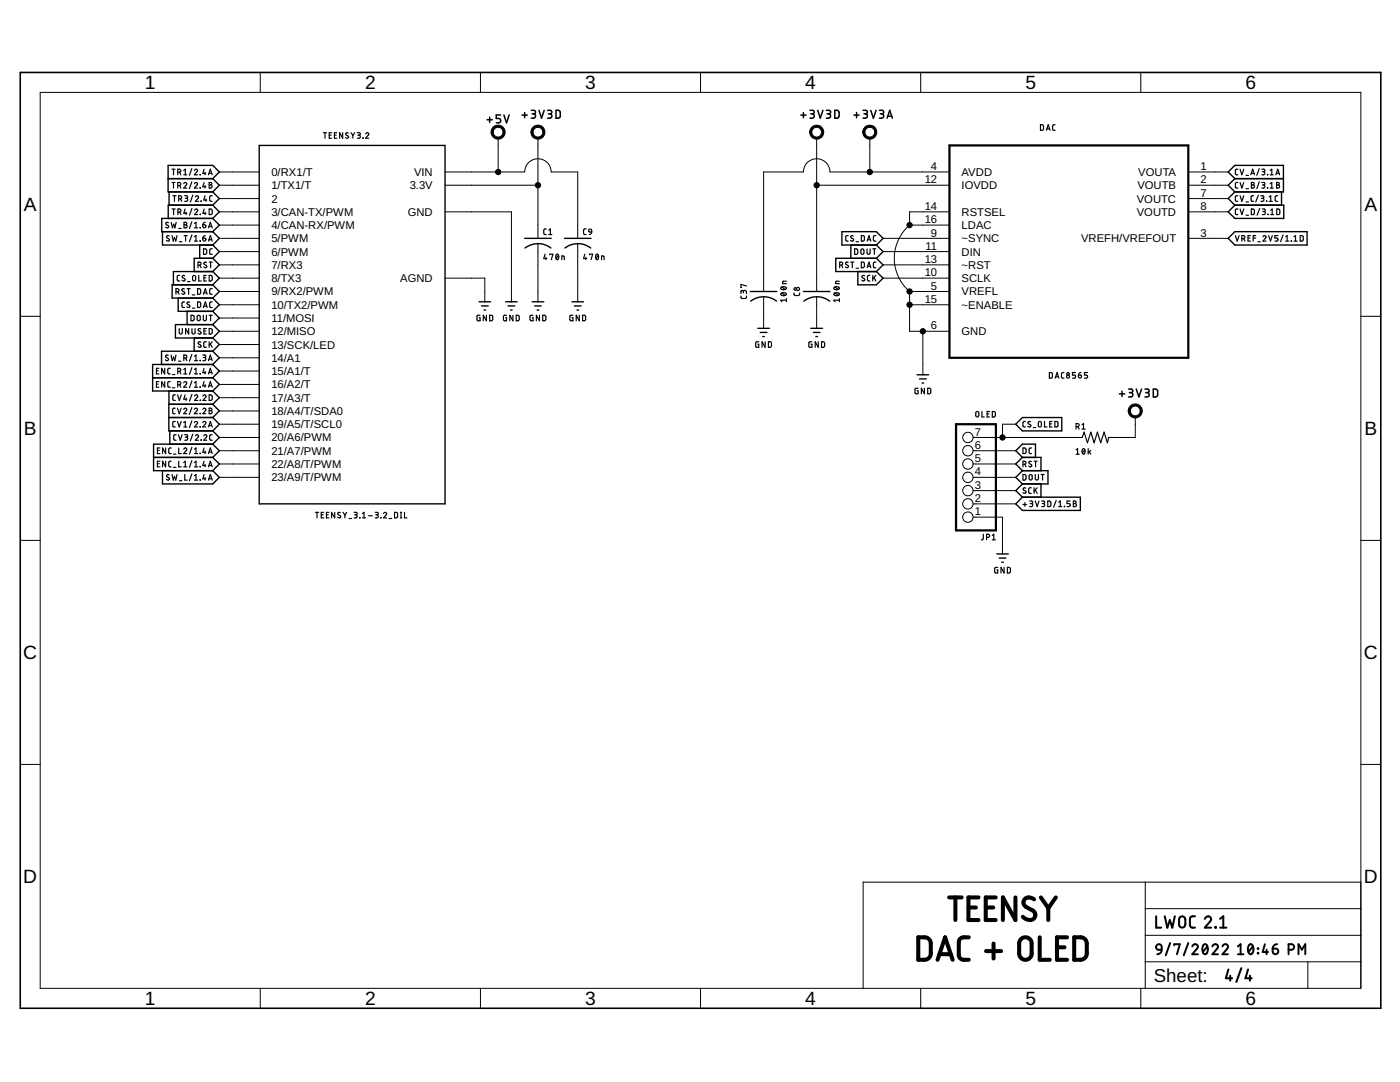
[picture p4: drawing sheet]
<svg xmlns="http://www.w3.org/2000/svg" width="279mm" height="216mm" viewBox="0 0 279 216" stroke-linecap="round" stroke-linejoin="round" font-family="sans-serif">
<g fill="none" stroke="#000" stroke-width=".23">
<path d="M34.3 33.8h.6M34.3 36.4h.6M34.5 39.1h.6M34.6 33.8v1.1M34.6 36.4v1.1M34.8 39.1v1.1M35.5 34.4l.5-.1v-.4l-.5-.1v1.1M35.5 37l.5-.1v-.4l-.5-.1v1.1M35.7 39.7l.5-.1v-.4l-.5-.1v1.1M35.9 34.4l.2 .5M35.9 37l.2 .5M36 39.7l.3 .5"/>
<path d="M36.7 36.7a.31 .31 0 0 1 .4-.3 .31 .31 0 0 1 .1 .5l-.5 .6h.6M36.7 34l.3-.2v1.1M36.7 34.9h.6M36.9 39.1h.4l.2 .1-.2 .3-.3 .1M37.2 39.6l.2 .1 .1 .2-.2 .2-.4 .1M38.3 33.6l-.5 1.4M38.3 36.3l-.5 1.4M38.5 38.9l-.5 1.4M38.8 34a.31 .31 0 0 1 .4-.2 .31 .31 0 0 1 .1 .4l-.5 .7h.6M38.8 36.7a.31 .31 0 0 1 .4-.3 .31 .31 0 0 1 .1 .5l-.5 .6h.6M39 39.3a.31 .31 0 0 1 .4-.2 .31 .31 0 0 1 .1 .5l-.5 .6h.6M39.9 34.9h.1"/>
<path d="M39.9 37.5h.1M40.7 33.8l-.2 .8h.6M40.7 36.4l-.2 .9h.6M40.9 34.4v.5M40.9 37v.5M40.9 39.1l-.2 .8h.6M41.1 39.7v.5M41.6 34.9l.4-1.1 .4 1.1M41.7 34.6h.5M41.7 36.4h.4l.2 .2-.3 .3 .3 .1v.3l-.3 .2h-.3zM41.7 36.9h.3M42.4 39.1h-.4l-.2 .2 .1 .7 .5 .2"/>
<path d="M64.5 26.5h.7M64.9 26.5v1.1M65.7 27h.4M66.2 26.5h-.5v1.1h.5M66.7 27h.4M67.2 26.5h-.5v1.1h.5M68.4 26.5v1.1l-.6-1.1v1.1M69.5 26.6l-.3-.1-.2 .2 .4 .4a.29 .29 0 0 1 0 .5 .29 .29 0 0 1-.4-.2M70 26.5l.4 .5M70.4 27v.6M70.8 26.5l-.4 .5M71.3 26.5h.5l.1 .2-.1 .2-.4 .1"/>
<path d="M71.6 27l.3 .1v.4l-.6 .1M72.4 27.6h.1M73 26.7a.32 .32 0 0 1 .3-.2 .32 .32 0 0 1 .3 .4l-.6 .7h.6M207.6 24.9h.5l.1 .2 .1 .6-.2 .3h-.5zM208.8 26l.4-1.1 .4 1.1M208.9 25.7h.6M210.6 24.9h-.4l-.1 .2v.7l.5 .2M247 39.1h-.3l-.2 .2v.7l.5 .2M247 36.4h-.3l-.2 .3v.7l.5 .1M247 33.8h-.3l-.2 .2v.7l.5 .2M247.5 39.1l.3 1.1 .4-1.1M247.5 36.4l.3 1.1 .4-1.1"/>
<path d="M247.5 33.8l.3 1.1 .4-1.1M248.7 37.7h.5M248.7 35h.5M249.6 34.9l.4-1.1 .4 1.1M249.7 34.6h.6M249.7 36.4h.5l.1 .2-.2 .3 .3 .2-.2 .4h-.5zM249.7 36.9h.4M250.2 39.1h-.4l-.1 .2v.7l.5 .2M251.1 38.9l-.5 1.4M251.3 36.3l-.5 1.4M251.3 33.6l-.5 1.4M251.6 39.1h.5l.1 .1-.1 .3-.3 .1"/>
<path d="M251.8 36.4h.5l.1 .2-.1 .3h-.4M251.8 33.8h.5l.1 .2-.1 .2h-.4M251.9 39.6l.3 .1v.2l-.1 .2-.5 .1M252.1 36.9l.3 .2v.3l-.6 .1M252.1 34.2l.3 .2v.2l-.1 .2-.5 .1M252.9 34.9h.1M252.9 37.5h.1M253.3 39.3l.3-.2v1.1M253.5 34.9h.6M253.5 37.5h.6M253.5 36.7l.3-.3v1.1M253.5 34l.3-.2v1.1"/>
<path d="M254.6 34.9l.4-1.1 .4 1.1M254.7 34.6h.6M254.8 36.4h.4l.1 .2-.2 .3 .3 .2-.2 .4h-.4zM254.8 36.9h.3M255 39.1h-.4l-.1 .2v.7l.5 .2M33.6 44.4h-.4l-.1 .2 .5 .5v.2l-.2 .2-.4-.2M33.8 47.1l-.4-.1-.2 .2 .5 .4a.3 .3 0 0 1 0 .5 .3 .3 0 0 1-.5-.1M34.2 44.4l.2 1.1 .3-.8 .2 .8 .3-1.1M34.3 41.7h.7M34.3 47l.3 1.1 .2-.7 .3 .7 .2-1.1M34.6 41.7v1.1M35.1 58.2l.6-.1v-.4l-.6-.1v1.1"/>
<path d="M35.5 42.3l.5-.1v-.4l-.5-.1v1.1M35.5 58.2l.2 .5M35.6 45.6h.6M35.8 48.2h.5M35.9 54.9l-.4 .1-.1 .2v.7l.5 .2M35.9 42.3l.2 .5M36.7 44.4h.5v.4l-.2 .1 .3 .2-.1 .3-.5 .1zM36.7 44.9h.3M36.7 47h.7M36.8 57.7a.27 .27 0 0 0-.4-.1 .27 .27 0 0 0 0 .5l.3 .2a.3 .3 0 0 1 0 .4 .3 .3 0 0 1-.4-.1M36.9 55.1a.27 .27 0 0 0-.4-.1 .27 .27 0 0 0 0 .4l.3 .2a.3 .3 0 0 1 0 .5 .3 .3 0 0 1-.5-.2M36.9 41.7l-.2 .9h.6"/>
<path d="M37 47v1.1M37.1 42.3v.5M37.3 57.6h.7M37.4 56.2h.5M37.6 57.6v1.1M38.3 44.2l-.5 1.4M38.3 46.9l-.5 1.3M38.3 41.6l-.5 1.3M38.4 58.8h.5M38.5 55h.4l.2 .3v.5l-.3 .2-.3-.1zM38.8 45.5h.6M38.8 44.6l.3-.2v1.1"/>
<path d="M38.8 47.2l.3-.2v1.1M38.8 48.1h.6M38.8 42a.31 .31 0 0 1 .5-.3 .31 .31 0 0 1 0 .5l-.5 .6h.7M39.4 57.6h.5l.1 .2v.7l-.1 .2h-.5zM39.5 52.9l.6-.1v-.3l-.1-.2h-.5v1.1M39.7 54.9v1.2h.5M39.9 52.9l.2 .5M39.9 45.4h.1M39.9 48h.1M39.9 42.8h.1M40.1 40.2h.1M40.5 44.9h.4a.31 .31 0 0 1 .2 .3 .31 .31 0 0 1-.3 .3 .31 .31 0 0 1-.3-.3z"/>
<path d="M40.5 47.5h.4a.31 .31 0 0 1 .2 .3 .31 .31 0 0 1-.3 .3 .31 .31 0 0 1-.3-.3zM40.6 58.7l.4-1.1 .3 1.1M40.6 49.7h.5l.1 .1 .1 .7-.2 .2-.5 .1zM40.7 55.5h.4M40.7 58.4h.6M40.7 41.7l-.2 .9h.6M40.9 42.3v.5M41 44.4a.47 .47 0 0 0-.5 .5M41 47l-.4 .2-.1 .3M41.2 54.9h-.5v1.2h.5M41.2 52.4l-.4-.1-.1 .3 .4 .4a.29 .29 0 0 1 0 .4 .29 .29 0 0 1-.4-.1M41.6 45.5l.4-1.1 .4 1.1"/>
<path d="M41.6 48.1l.4-1.1 .4 1.1M41.7 45.2h.5M41.7 47.8h.5M41.7 41.7l.6 .2v.7l-.1 .2h-.5zM41.7 54.9l.5 .1 .1 .1v.8l-.1 .1-.5 .1zM41.7 52.3h.7M42 52.3v1.1M42.4 49.7h-.4l-.2 .2 .1 .7 .5 .2M42.4 57.6h-.4l-.2 .2 .1 .8 .5 .1M108.8 50.7l-.3 .9h.6M108.9 51.3v.5M109 45.7h-.4l-.1 .2v.8l.5 .1"/>
<path d="M109.5 46.8h.6M109.5 45.9l.3-.2v1.1M109.7 50.8v-.1h.6l-.3 1.1M111 50.8l.1-.1a.56 .56 0 0 1 .4 .6 .56 .56 0 0 1-.4 .5l-.2-.5zM111.5 51l-.5 .6M112.1 51.8v-.7l.5 .1v.6M116.7 50.7l-.2 .9h.6M116.9 51.3v.5M117 45.7h-.4l-.1 .2v.8l.5 .1M117.6 45.7h.4l.1 .6-.6-.1zM117.7 50.8v-.1h.6l-.3 1.1M118.1 46.3l-.1 .3-.4 .2"/>
<path d="M119 50.8l.2-.1a.61 .61 0 0 1 .3 .6 .61 .61 0 0 1-.4 .5l-.2-.5zM119.4 51l-.5 .6M120.1 51.8v-.7l.4 .1 .1 .6M147.9 59.1v.3l.2 .2 .7-.1 .2-.4M148.4 58.3l.2-.3h.3l.1 .6M148.4 58.4l-.1-.3-.2-.1-.2 .1v.5M149 57.1l-1.1-.4v.7h.1M155.9 58.5a.63 .63 0 0 1 1 .3 .62 .62 0 0 1-1.1-.2zM155.9 57.3a.63 .63 0 0 1 1 .3 .61 .61 0 0 1-.6 .2 .61 .61 0 0 1-.5-.4zM156.1 58.5l.6 .4M156.1 57.3l.6 .5M156.9 56.1h-.6l-.1 .2v.3h.7"/>
<path d="M156.9 59.9h-1.1l.3 .3M156.9 59.6v.6M158.5 58.5v.3l.2 .2 .7-.1 .2-.4M166.5 58.5a.62 .62 0 0 1 1 .3 .6 .6 0 0 1-.6 .2 .6 .6 0 0 1-.5-.4zM166.5 57.3a.62 .62 0 0 1 1 .3 .59 .59 0 0 1-.6 .3 .59 .59 0 0 1-.5-.5zM166.6 58.5l.7 .4M166.6 57.3l.7 .5M167.5 56.1h-.6l-.1 .2v.3h.7M167.5 59.9h-1.1l.2 .3M167.5 59.6v.6M167.6 52.9l.5-.1 .1-.3-.2-.2h-.4v1.1M167.9 52.9l.3 .5"/>
<path d="M169.3 52.4l-.4-.1-.2 .3 .5 .4a.29 .29 0 0 1 0 .4 .29 .29 0 0 1-.5-.1M169.3 47h-.4l-.1 .2v.8l.5 .1M169.8 52.3h.6M170.1 52.3v1.1M170.3 47.1l-.4-.1-.1 .2 .5 .6v.2l-.2 .1-.4-.1M170.6 49.7h.4l.2 .1v.7l-.2 .2-.4 .1zM170.8 48.2h.5M170.8 53.5h.5M171.9 52.3h.4l.2 .2v.7l-.3 .2h-.3zM171.9 47h.4l.2 .2v.6l-.2 .3h-.4zM171.9 49.7h.3l.2 .3v.5l-.2 .3-.4-.2zM172.5 55.1a.27 .27 0 0 0-.4-.1 .27 .27 0 0 0 0 .4l.4 .2a.29 .29 0 0 1-.1 .5 .29 .29 0 0 1-.4-.2"/>
<path d="M173 49.7l.1 .9 .2 .2 .3-.2 .1-.9M173.1 53.4l.3-1.1 .4 1.1M173.1 48.1l.3-1.1 .4 1.1M173.1 47.8h.6M173.1 53.1h.6M173.6 54.9l-.4 .1-.1 .2v.7l.5 .2M174.2 49.7h.6M174.2 54.9v1.2M174.4 55.4l.4 .7M174.5 49.7v1.1M174.8 52.3h-.4l-.1 .3 .1 .7 .4 .1M174.8 47h-.4l-.1 .2 .1 .8 .4 .1"/>
<path d="M174.8 54.9l-.6 .7M246.5 47l.4 1.1 .4-1.1M247 41.7h-.3l-.2 .3v.7l.5 .1M247.5 41.7l.3 1.1 .4-1.1M247.8 47.6h.5l.2-.2-.1-.3-.6-.1v1.1M248.2 47.6l.3 .5M248.7 42.9h.5M248.7 40.3h.5M249.1 47.5h.3M249.6 47h-.5v1.1h.5M249.7 41.7l.6 .2v.7l-.2 .2h-.4zM250.1 47.5h.5"/>
<path d="M250.6 47h-.5v1.1M251 48.2h.5M251.4 41.6l-.5 1.3M251.9 41.7h.4l.2 .2-.1 .3h-.4M252.1 47.2a.3 .3 0 0 1 .4-.2 .3 .3 0 0 1 .1 .5l-.5 .6h.6M252.2 42.2l.3 .2v.3l-.6 .1M252.8 40.2h.1M253 42.8h.1M253.2 47l.4 1.1 .3-1.1M253.3 40.2h.6M253.6 42.8h.6M253.6 42l.3-.3v1.1"/>
<path d="M254.8 41.7l.6 .2v.7l-.2 .2h-.4zM255 47h-.6v.5h.4a.32 .32 0 0 1 .2 .3 .32 .32 0 0 1-.2 .3h-.4M256.1 46.9l-.5 1.3M256.6 48.1h.6M256.6 47.2l.3-.2v1.1M257.7 48.1h.1M258.2 48.1h.7M258.2 47.2l.4-.2v1.1M259.5 47h.4l.2 .2v.6l-.2 .3h-.4zM31.2 74h.4M31.2 76.6h.4M31.7 73.5h-.5v1.1h.5"/>
<path d="M31.7 76.1h-.5v1.2h.5M32.9 73.5v1.1l-.6-1.1v1.1M32.9 76.1v1.2l-.6-1.2v1.2M33.6 70.9h-.4l-.2 .2 .5 .4a.3 .3 0 0 1-.1 .5 .3 .3 0 0 1-.4-.2M34 73.5h-.4l-.1 .2v.8l.5 .1M34 76.1l-.4 .1-.1 .2v.7l.5 .2M34.1 70.8l.3 1.2 .2-.8 .3 .8 .2-1.2M34.4 74.7h.5M34.4 77.4h.5M35 78.8h-.4l-.1 .2v.8l.5 .1M35.4 78.8l.4 1.1 .4-1.1M35.5 74.1l.5-.1v-.4l-.5-.1v1.1"/>
<path d="M35.5 76.8l.5-.2v-.3l-.5-.2v1.2M35.6 72.1h.5M35.8 65.6v.9l.2 .2 .4-.2v-.9M35.9 74.1l.2 .5M35.9 76.8l.2 .5M36.7 76.4a.31 .31 0 0 1 .4-.2 .31 .31 0 0 1 .1 .4l-.5 .7h.6M36.7 73.7l.3-.2v1.1M36.7 74.6h.6M36.7 71.5l.5-.1v-.4l-.5-.2v1.2M36.8 60.2l-.4 .1-.1 .2v.7l.5 .2M36.9 78.8l-.2 .9h.6M37 71.5l.3 .5"/>
<path d="M37.1 79.4v.5M37.7 65.6v1.1l-.7-1.1v1.1M37.8 60.3h-.3l-.2 .2 .5 .4a.3 .3 0 0 1-.1 .5 .3 .3 0 0 1-.4-.2M38.1 62.9h.4l.2 .2v.6l-.2 .3h-.4zM38.3 70.7l-.5 1.4M38.3 73.4l-.5 1.3M38.3 76l-.5 1.4M38.3 65.6v.8l.2 .3 .4-.2v-.9M38.3 78.7l-.5 1.3M38.4 61.5h.5M38.8 71.1l.3-.3v1.2M38.8 73.7l.3-.2v1.1"/>
<path d="M38.8 76.4l.3-.3v1.2M38.8 72h.6M38.8 74.6h.6M38.8 77.3h.6M38.8 79a.31 .31 0 0 1 .5-.2 .31 .31 0 0 1 0 .5l-.5 .6h.7M39.4 60.2l.6 .2v.8l-.1 .1-.5 .1zM39.5 63l.2-.1 .2 .2v.7l-.2 .2-.3-.2zM39.9 71.9h.1M39.9 74.5h.1M39.9 77.2h.1M39.9 79.8h.1M40.1 65.6h-.4l-.2 .2 .6 .5v.2l-.2 .2-.4-.2"/>
<path d="M40.1 68.3l-.4-.1-.2 .3 .6 .4v.3l-.3 .1-.3-.1M40.5 70.8l.5 .1 .1 .1-.1 .3h-.4M40.5 79a.31 .31 0 0 1 .4-.2 .31 .31 0 0 1 .1 .5l-.5 .6h.6M40.6 62.9v.8l.2 .3 .4-.2v-.9M40.6 61.4l.4-1.2 .3 1.2M40.7 61.1h.6M40.7 66h.4M40.7 73.5l-.2 .9h.6M40.7 76.1l-.2 .9h.6M40.8 71.3l.2 .2 .1 .2-.2 .2-.4 .1M40.9 74.1v.5M40.9 76.8v.5"/>
<path d="M41.2 68.2h-.4l-.1 .3v.7l.1 .1h.4M41.2 65.6h-.5v1.1h.5M41.6 72l.4-1.2 .4 1.2M41.6 74.6l.4-1.1 .4 1.1M41.6 77.3l.4-1.2 .4 1.2M41.7 74.3h.5M41.7 71.7h.5M41.7 77h.5M41.7 65.6h.5l.1 .1 .1 .7-.2 .2-.5 .1zM41.7 78.8l.6 .2v.7l-.1 .2h-.5zM41.7 62.9h.7M41.7 68.2v1.1"/>
<path d="M42 68.6l.4 .7M42 62.9v1.1M42.4 60.2l-.4 .1-.2 .2 .1 .7 .5 .2M42.4 68.2l-.7 .7M95.8 62.9l-.6 .1v.9l.6 .1v-.6h-.2M97.1 62.9v1.1l-.6-1.1v1.1M97.7 62.9h.4l.2 .2v.6l-.2 .3h-.4zM101.1 62.9l-.6 .1v.9l.6 .1v-.6h-.2M102.4 62.9v1.1l-.7-1.1v1.1M103 62.9h.4l.2 .2v.6l-.2 .3h-.4zM106.4 62.9l-.6 .1 .1 .9 .5 .1v-.6h-.2M107.7 62.9v1.1l-.7-1.1v1.1"/>
<path d="M108.3 62.9h.5l.1 .2v.6l-.1 .3h-.5zM114.3 62.9l-.6 .1 .1 .9 .5 .1v-.6h-.1M115.6 62.9v1.1l-.6-1.1v1.1M116.3 62.9h.4l.2 .2v.6l-.2 .3h-.4zM151.4 68.2l-.6 .1v.8l.2 .2h.4v-.6h-.2M152.7 68.2v1.1l-.6-1.1v1.1M153.4 68.2h.4l.1 .2 .1 .6-.2 .3h-.4zM162 68.2l-.6 .1v.9l.2 .1h.4v-.6h-.2M163.3 68.2v1.1l-.6-1.1v1.1M164 68.2h.4l.1 .2 .1 .6-.2 .3h-.4zM183.2 77.5l-.6 .1 .1 .9 .5 .1v-.6h-.2M184.5 77.5v1.1l-.6-1.1v1.1"/>
<path d="M185.1 77.5h.5l.1 .2 .1 .6-.2 .2-.5 .1zM209.4 74.3l.4 .1 .2 .1v.8l-.2 .1-.4 .1zM210.6 75.5l.4-1.2 .3 1.2M210.7 75.2h.5M212.3 74.3l-.3 .1-.2 .2 .1 .7 .4 .2M214.7 74.3h-.7v.5h.4a.31 .31 0 0 1 .3 .4 .31 .31 0 0 1-.3 .3h-.4M215.2 74.8h.4a.31 .31 0 0 1 .2 .4 .31 .31 0 0 1-.3 .3 .31 .31 0 0 1-.3-.4zM215.7 74.3l-.3 .2-.2 .3M217 74.3h-.6v.5h.4a.31 .31 0 0 1 .3 .4 .31 .31 0 0 1-.3 .3h-.4M31.4 89.9h.4M31.4 92.5h.4M31.9 89.4h-.5v1.1h.5"/>
<path d="M31.9 92h-.5v1.2h.5M33.1 89.4v1.1l-.7-1.1v1.1M33.1 92v1.2l-.7-1.2v1.2M33.8 94.8a.27 .27 0 0 0-.5-.1 .27 .27 0 0 0 .1 .4l.3 .2a.29 .29 0 0 1-.1 .5 .29 .29 0 0 1-.4-.2M34.2 89.4h-.4l-.1 .2v.8l.5 .1M34.2 92l-.4 .1-.1 .2v.8l.5 .1M34.3 94.7l.3 1.1 .2-.7 .3 .7 .2-1.1M34.6 90.6h.5M34.6 93.3h.5M35 81.4l-.4 .1-.1 .2v.7l.5 .1M35 84.1h-.4l-.1 .2v.7l.5 .2M35.2 86.7l-.4 .1-.1 .2v.7l.5 .1"/>
<path d="M35.4 81.4l.4 1.1 .4-1.1M35.4 84.1l.4 1.1 .4-1.1M35.6 86.7l.4 1.1 .3-1.1M35.7 89.4v1.1h.5M35.7 92v1.2h.5M35.8 95.9h.5M36.7 81.7a.3 .3 0 0 1 .4-.2 .3 .3 0 0 1 .1 .4l-.5 .6h.6M36.7 89.6a.3 .3 0 0 1 .4-.2 .3 .3 0 0 1 .1 .5l-.5 .6h.6M36.7 84.3l.3-.2v1.1M36.7 92.3l.3-.3v1.2M36.7 85.2h.6M36.7 93.2h.6"/>
<path d="M36.9 86.7l.4 .1 .2 .1-.2 .3h-.3M36.9 94.7v1.1h.5M37.2 87.2l.3 .3-.1 .2-.5 .1M38.3 81.3l-.5 1.4M38.3 84l-.5 1.3M38.3 89.3l-.5 1.3M38.3 91.9l-.5 1.4M38.3 94.6l-.5 1.3M38.5 86.6l-.5 1.4M38.8 81.7a.3 .3 0 0 1 .4-.2 .3 .3 0 0 1 .1 .4l-.5 .6h.6M38.8 84.3a.31 .31 0 0 1 .4-.2 .31 .31 0 0 1 .1 .5l-.5 .6h.6M38.8 89.6l.3-.2v1.1"/>
<path d="M38.8 92.3l.3-.3v1.2M38.8 94.9l.3-.2v1.1M38.8 90.5h.6M38.8 95.8h.6M38.8 93.2h.6M39 87a.31 .31 0 0 1 .4-.3 .31 .31 0 0 1 .1 .5l-.5 .6h.6M39.9 82.5h.1M39.9 85.1h.1M39.9 90.4h.1M39.9 93.1h.1M39.9 95.7h.1M40.1 87.8h.1"/>
<path d="M40.5 81.7a.3 .3 0 0 1 .4-.2 .3 .3 0 0 1 .1 .4l-.5 .6h.6M40.5 84.3a.3 .3 0 0 1 .4-.2 .3 .3 0 0 1 .1 .5l-.5 .6h.6M40.7 87a.3 .3 0 0 1 .4-.2 .3 .3 0 0 1 .1 .4l-.5 .6h.6M40.7 89.4l-.2 .9h.6M40.7 92l-.2 .9h.6M40.7 94.7l-.2 .8h.6M40.9 90v.5M40.9 92.6v.6M40.9 95.3v.5M41.6 85.2l.4-1.1 .4 1.1M41.6 90.5l.4-1.1 .4 1.1M41.6 93.2l.4-1.2 .4 1.2"/>
<path d="M41.6 95.8l.4-1.1 .4 1.1M41.7 84.9h.5M41.7 90.2h.5M41.7 92.9h.5M41.7 95.5h.5M41.7 81.4l.4 .1 .2 .1-.3 .3 .3 .3-.1 .3h-.5zM41.7 81.9h.3M42.4 86.7l-.4 .1-.2 .2 .1 .7 .5 .1M194.8 82.2l.3-.1 .2 .3v.5l-.2 .3-.3-.2zM196 82.1v1.1h.4M197 82.6h.4M197.5 82.1h-.5v1.1h.5"/>
<path d="M198 82.1h.5l.1 .2v.6l-.1 .3h-.5zM204.2 89.4h.4l.1 .2v.7l-.2 .2h-.3zM204.2 92.6l.5-.1v-.3l-.5-.2v1.2M204.2 94.7h.4l.1 .2v.7l-.1 .2h-.4zM204.5 92.6l.3 .6M204.6 84.1h-.3l-.1 .2v.8l.4 .1M204.7 97.4a.27 .27 0 0 0-.4 0 .27 .27 0 0 0 0 .4l.3 .2a.3 .3 0 0 1 0 .4 .3 .3 0 0 1-.4-.1M205.5 100h.4l.2 .2-.1 .3h-.4M205.5 94.7l.5 .1v.8l-.2 .2-.3-.1-.1-.2zM205.7 84.2l-.4-.1-.2 .2 .6 .5v.3l-.2 .1-.4-.2M205.8 97.3l-.4 .1-.1 .2v.7l.5 .1M205.8 92.1a.28 .28 0 0 0-.4 0 .28 .28 0 0 0 0 .4l.4 .2a.29 .29 0 0 1-.1 .5 .29 .29 0 0 1-.4-.2"/>
<path d="M205.9 89.4h-.4l-.1 .2v.8l.5 .1M206.2 85.3h.5M206.4 92h.6M206.4 97.3v1.1M206.6 94.7v.8l.3 .3 .3-.2v-.9M206.6 97.8l.4 .6M206.6 100l.4 1.1 .3-1.1M206.7 92v1.2M207 97.3l-.6 .7M207.3 84.2l.3-.1 .2 .2v.7l-.2 .2-.4-.2zM207.8 94.7h.6M207.9 100h.3l.3 .2-.2 .3h-.3"/>
<path d="M208.1 94.7v1.1M208.4 84.1v1.1h.6M209.1 100h.4l.2 .2v.7l-.2 .2h-.4zM209.5 84.6h.4M210 84.1h-.5v1.1h.5M210.5 84.1h.4l.2 .2v.6l-.2 .3h-.4zM210.8 99.9l-.5 1.3M213.6 100h-.6v.5h.3a.32 .32 0 0 1 .3 .3 .32 .32 0 0 1-.3 .3h-.3M214.2 100l.5 .1 .1 .2-.3 .2 .3 .2-.1 .4h-.5zM214.8 85.1l.5-.1v-.4l-.5-.1v1.1M214.8 89.8l.3-.3v1.1M214.8 90.6h.6"/>
<path d="M215.1 85.1l.3 .5M215.9 84.8l.3-.3v1.1M215.9 85.6h.7M216 87.3l.4-1.1 .6 2.1 .7-2.1 .7 2.1 .6-2.1 .7 2.1 .6-2.1 .7 2.1 .3-1M216.2 89.5a.56 .56 0 0 1 .4 .6 .56 .56 0 0 1-.4 .5 .79 .79 0 0 1 0-1.1zM216.5 89.8l-.5 .6M217.2 89.5v1.1M217.4 90.1l.3 .5M217.7 89.9l-.5 .4M62.9 102.2h.7M63.3 102.2v1.1M64.1 102.7h.4"/>
<path d="M64.6 102.2h-.5v1.1h.5M65.2 102.7h.3M65.6 102.2h-.4v1.1h.4M66.8 102.2v1.1l-.6-1.1v1.1M67.9 102.3h-.4l-.1 .2 .5 .4a.29 .29 0 0 1-.1 .5 .29 .29 0 0 1-.4-.2M68.5 102.2l.3 .6M68.8 102.8v.5M69.2 102.2l-.4 .6M69.7 103.5h.4M70.7 102.2l.4 .1 .2 .1-.2 .3h-.3M71 102.7l.2 .1v.4l-.5 .1M71.8 103.3h.1"/>
<path d="M72.3 103.3h.7M72.3 102.5l.3-.3v1.1M73.6 102.9h.7M74.9 102.2l.5 .1 .1 .1-.1 .3h-.4M75.2 102.7l.2 .1v.4l-.5 .1M76 103.3h.1M76.5 102.5a.31 .31 0 0 1 .5-.3 .31 .31 0 0 1 .1 .5l-.6 .6h.7M77.7 103.5h.5M78.7 102.2l.5 .1 .1 .1 .1 .6-.2 .3h-.5zM79.9 102.2h.3M79.9 103.3h.3M80 102.2v1.1"/>
<path d="M80.7 102.2v1.1h.5M196.2 106.6v1l-.3 .1M196.9 107.2l.5-.1v-.4l-.5-.1v1.1M198 107.7h.6M198 106.8l.3-.2v1.1M199.1 113.2l-.6 .1v.8l.1 .2h.5v-.6h-.2M200.4 113.2v1.1l-.6-1.1v1.1M201 113.2h.5l.1 .2v.8l-.1 .1h-.5zM204.2 100.7h.7M204.5 100.3v.7M205.8 100.5l.3 .2-.1 .3-.5 .1M208.2 100.5l.2 .1 .1 .3-.2 .2h-.4"/>
<path d="M211.3 101.1h.6M211.3 100.2l.3-.2v1.1M212.4 101.1h.1M214.2 100.5h.3"/>
<circle cx="158.7" cy="57.7" r=".25"/>
<circle cx="159.3" cy="57.7" r=".31"/>
<circle cx="213.2" cy="74.6" r=".25"/>
<circle cx="213.2" cy="75.2" r=".31"/>
</g>
<g fill="none" stroke="#000" stroke-width=".3">
<path d="M97.2 23.9h1.1M97.7 23.4v1M99.9 22.9h-.9v.7h.5a.44 .44 0 0 1 .4 .5 .44 .44 0 0 1-.4 .4h-.5M100.6 22.9l.5 1.6 .5-1.6M104.2 23h1M104.7 22.5v1M106 22l.7 .1 .2 .2-.2 .4h-.5M106.4 22.7a.43 .43 0 0 1 .5 .4 .43 .43 0 0 1-.5 .5h-.4M107.6 22l.5 1.6 .5-1.6M109.3 22l.6 .1 .2 .2-.2 .4h-.4M109.7 22.7a.43 .43 0 0 1 .5 .4 .43 .43 0 0 1-.5 .5h-.4M111 22l.6 .1 .2 .2v1l-.2 .2-.6 .1z"/>
<path d="M159.8 23h1.1M160.3 22.5v1M161.6 22l.7 .1 .2 .2-.2 .4h-.5M162.1 22.7a.43 .43 0 0 1 .4 .4 .43 .43 0 0 1-.4 .5h-.5M163.2 22l.5 1.6 .5-1.6M164.9 22l.7 .1 .2 .2-.2 .4h-.5M165.3 22.7a.43 .43 0 0 1 .5 .4 .43 .43 0 0 1-.5 .5h-.4M166.6 22l.6 .1 .2 .2 .1 .8-.3 .4-.6 .1zM170.4 23h1M170.9 22.5v1M172.2 22l.7 .1 .2 .2-.2 .4h-.5M172.7 22.7a.43 .43 0 0 1 .4 .4 .43 .43 0 0 1-.4 .5h-.5"/>
<path d="M173.8 22l.5 1.6 .5-1.6M175.5 22l.7 .1 .2 .2-.2 .4h-.5M175.9 22.7a.43 .43 0 0 1 .5 .4 .43 .43 0 0 1-.5 .5h-.4M177 23.6l.6-1.6 .5 1.6M177.2 23.2h.8M223.4 78.6h1.1M223.9 78.1v1M225.2 77.6l.7 .1 .2 .2-.2 .4h-.5M225.7 78.3a.43 .43 0 0 1 .4 .5 .43 .43 0 0 1-.4 .4h-.5M226.8 77.6l.5 1.6 .5-1.6M228.5 77.6l.7 .1 .1 .2-.1 .4h-.5M228.9 78.3a.43 .43 0 0 1 .5 .5 .43 .43 0 0 1-.5 .4h-.4"/>
<path d="M230.2 77.6l.6 .1 .2 .2v1l-.2 .3h-.6z"/>
</g>
<g fill="none" stroke="#000" stroke-width=".28">
<path d="M33.5 35.6h9M33.7 38.3v2.6M42.5 35.6l1.3-1.3-1.3-1.3h-9v5.3h9M42.5 35.6l1.3 1.4-1.3 1.3M42.5 38.3l1.3 1.3-1.3 1.3M51.7 29h37.1v71.5h-37.1zM246.4 35.6h9.7M246.4 35.6l-1.3-1.3 1.3-1.3h9.7v5.3h-9.7M246.4 38.3l-1.3 1.3 1.3 1.3M246.4 35.6l-1.3 1.4 1.3 1.3M255.8 38.3v2.6M32.4 46.2v2.7h10.1"/>
<path d="M35.6 59.5v2.6h6.9M39.9 48.9v2.6M42.5 40.9h-8.9v2.7M42.5 40.9l1.3 1.4-1.3 1.3M42.5 43.6h-10.2v2.6h10.2M42.5 43.6l1.3 1.3-1.3 1.3M42.5 46.2l1.3 1.4-1.3 1.3M42.5 48.9l1.3 1.3-1.3 1.3M42.5 51.5h-3.7v2.7M42.5 51.5l1.3 1.4-1.3 1.3M42.5 54.2h-7.9v2.6M42.5 54.2l1.3 1.3-1.3 1.3"/>
<path d="M42.5 56.8h-8.1v2.7h8.1M42.5 56.8l1.3 1.4-1.3 1.3M42.5 59.5l1.3 1.3-1.3 1.3M104.7 47.6h5.3M104.8 49.5a4.2 4.2 0 0 1 5.2 0M112.6 47.6h5.4M112.7 49.5a4.2 4.2 0 0 1 5.2 0M149.7 58.2h5.3M160.3 58.2h5.3M168 46.2h6.9l1.3 1.4-1.3 1.3h-6.9zM169.8 48.9v2.6M171.2 54.2v2.6h3.7l1.3-1.3-1.3-1.3"/>
<path d="M174.9 51.5h-8.1v2.7h8.1M174.9 51.5l1.3 1.4-1.3 1.3M174.9 48.9l1.3 1.3-1.3 1.3M246.4 40.9h9.8v2.7h-9.8l-1.3-1.3zM246.4 46.2h14.5v2.7h-14.5l-1.3-1.3zM30.5 75.4h12M33.7 78v2.7M37.3 62.1v2.7M38.8 67.4v2.7M42.5 62.1l1.3 1.4-1.3 1.3M42.5 64.8h-7.5v2.6h7.5M42.5 64.8l1.3 1.3-1.3 1.3"/>
<path d="M42.5 67.4l1.3 1.3-1.3 1.4M42.5 70.1h-10.3v2.6M42.5 70.1l1.3 1.3-1.3 1.3M42.5 72.7h-12v5.3h12M42.5 72.7l1.3 1.3-1.3 1.4M42.5 78l1.3 1.4-1.3 1.3M42.5 75.4l1.3 1.3-1.3 1.3M95.6 60.2h2.3M96.1 61h1.3M96.6 61.9h.3M100.9 60.2h2.3M101.4 61h1.3"/>
<path d="M101.9 61.9h.3M106.2 60.2h2.3M106.7 61h1.3M107.2 61.9h.3M114.2 60.2h2.3M114.6 61h1.4M115.1 61.9h.4M149.8 60.1a4.2 4.2 0 0 1 5.2 0M151.2 65.5h2.3M151.7 66.3h1.4M152.2 67.2h.3M160.4 60.1a4.2 4.2 0 0 1 5.2 0"/>
<path d="M161.8 65.5h2.3M162.3 66.3h1.3M162.8 67.2h.4M183 74.8h2.3M183.5 75.6h1.3M184 76.4h.3M30.6 91.3h11.9M32.4 93.9v2.7h10.1l1.3-1.4-1.3-1.3M33.7 83.3h8.8M33.9 86v2.6M42.5 88.6h-11.9v5.3h11.9M42.5 80.7h-8.8v5.3h8.8"/>
<path d="M42.5 80.7l1.3 1.3-1.3 1.3M42.5 83.3l1.3 1.3-1.3 1.4M42.5 86l1.3 1.3-1.3 1.3M42.5 88.6l1.3 1.3-1.3 1.4M42.5 91.3l1.3 1.3-1.3 1.3M202.7 84.6l1.3-1.3h7.9v2.7h-7.9zM204 91.3l-1.3-1.4 1.3-1.3h2.7v2.7M204 91.3h3.8v2.6M204 91.3l-1.3 1.3 1.3 1.3M204 93.9h5.1v2.7h-5.1M204 93.9l-1.3 1.3 1.3 1.4M204 96.6l-1.3 1.3 1.3 1.3"/>
<path d="M204 99.2h11.6v2.7h-11.6l-1.3-1.4zM207.8 96.6v2.6M198.9 110.5h2.3M199.4 111.4h1.3M199.9 112.2h.3"/>
</g>
<g fill="none" stroke="#000" stroke-width=".8">
<path d="M189.4 179.1h2.5M190.7 179.1v4.5M195.3 179.1h-2v4.5h2M198.7 179.1h-2v4.5h2M202.6 179.1v4.5l-2.4-4.5v4.5M206.4 179.5a1.19 1.19 0 0 0-1.4-.4 1.19 1.19 0 0 0-.7 1.2l.4 .7 1.4 .7a1.06 1.06 0 0 1 .3 1.5 1.06 1.06 0 0 1-1.4 .3l-.9-.6M207.7 179.1l1.5 2.1M210.7 179.1l-1.5 2.1M183.3 187a2.53 2.53 0 0 1 2 .3l.3 .4 .2 .6-.1 2.2-.4 .7a2.36 2.36 0 0 1-2 .3zM187.1 191.5l1.5-4.5 1.5 4.5M187.5 190.4h2.2M193.3 181.1h1.5"/>
<path d="M193.3 187a1.87 1.87 0 0 0-1.7 .3l-.3 .7 .1 2.8 .2 .4a1.76 1.76 0 0 0 1.7 .3M196.7 181.1h1.5M196.8 189.8h3M198.3 188.3v3M203.7 187.4a1.25 1.25 0 0 1 1.4-.3 1.25 1.25 0 0 1 .8 1.2v2a1.25 1.25 0 0 1-1.3 1.2 1.25 1.25 0 0 1-1.2-1.2v-2zM207.5 187v4.5h2M209.2 181.2v2.4M210.9 189h1.5M213 187h-2.1v4.5h2.1M214.4 187a2.44 2.44 0 0 1 2 .3l.4 .4 .1 .6v2.2l-.5 .7a2.28 2.28 0 0 1-2 .3z"/>
</g>
<g fill="none" stroke="#000" stroke-width=".2">
<path d="M8 18.4h263.6v178.8h-263.6zM51.9 14.5v3.9M95.9 14.5v3.9M139.8 14.5v3.9M183.7 14.5v3.9M227.7 14.5v3.9M43.8 39.6h7.9M43.8 37h7.9M43.8 34.3h7.9M88.8 34.3h15.9a2.65 2.65 0 0 1 2.7-2.6 2.65 2.65 0 0 1 2.6 2.6h5.3v13.3M88.8 37h18.6M99.4 27.5v6.8"/>
<path d="M107.4 27.5v20.1M163 37h26.5M163 27.5v30.7M173.6 27.5v6.8M189.5 34.3h-23.9a2.65 2.65 0 0 0-2.6-2.6 2.65 2.65 0 0 0-2.7 2.6h-7.9v23.9M237.2 39.6h7.9M237.2 37h7.9M237.2 34.3h7.9M43.8 58.2h7.9M43.8 55.5h7.9M43.8 52.9h7.9M43.8 50.2h7.9"/>
<path d="M43.8 47.6h7.9M43.8 44.9h7.9M43.8 42.3h7.9M88.8 55.5h8v4.7M88.8 42.3h13.3v17.9M107.4 48.6v11.6M115.3 48.6v11.6M152.4 59.2h.1M152.4 59.2v6.3M163 59.2h.1M163 59.2v6.3M176.2 55.5h13.3"/>
<path d="M176.2 52.9h13.3M176.2 50.2h13.3M176.2 47.6h13.3M181.5 44.9a8.7 8.7 0 0 0 0 13.3M181.5 58.2v7.9h8M181.5 58.2h8M181.5 44.9h8M189.5 42.3h-8v2.6M237.2 47.6h7.9M237.2 42.3h7.9M4 63.1h4M43.8 66.1h7.9"/>
<path d="M43.8 63.5h7.9M43.8 60.8h7.9M43.8 79.4h7.9M43.8 76.7h7.9M43.8 74h7.9M43.8 71.4h7.9M43.8 68.7h7.9M181.5 60.8h8M184.2 66.1v8.7M271.6 63.1h4M43.8 95.2h7.9M43.8 92.6h7.9"/>
<path d="M43.8 89.9h7.9M43.8 87.3h7.9M43.8 84.6h7.9M43.8 82h7.9M194.2 95.2h8.5M194.2 92.6h8.5M194.2 89.9h8.5M194.2 87.3h21.8M194.2 97.9h8.5M202.7 84.6h-2.6v2.7M226.6 83.2v4.1h-5.3M4 107.8h4"/>
<path d="M194.2 103.2h5.9v7.3M194.2 100.5h8.5M271.6 107.8h4M4 152.5h4M271.6 152.5h4M228.6 176v21.2M271.6 176h-99.3v21.2M51.9 197.2v4M95.9 197.2v4M139.8 197.2v4M183.7 197.2v4M227.7 197.2v4"/>
<path d="M228.6 191.9h43M228.6 186.6h43M228.6 181.3h43M261 191.9v5.3"/>
<circle cx="193.2" cy="95.3" r="1.04"/>
<circle cx="193.2" cy="92.6" r="1.04"/>
<circle cx="193.2" cy="97.9" r="1.04"/>
<circle cx="193.2" cy="89.9" r="1.04"/>
<circle cx="193.2" cy="87.3" r="1.04"/>
<circle cx="193.2" cy="100.5" r="1.04"/>
<circle cx="193.2" cy="103.2" r="1.04"/>
</g>
<path d="M4 14.5h271.6v186.7h-271.6z" fill="none" stroke="#000" stroke-width=".32"/>
<g fill="none" stroke="#000" stroke-width=".4">
<path d="M230.7 182.8v2.3h1M232.5 182.8l.5 2.3 .5-1.5 .5 1.5 .5-2.3M235.4 183.1a.63 .63 0 0 1 .7-.2 .63 .63 0 0 1 .5 .6v1a.62 .62 0 0 1-.7 .6 .62 .62 0 0 1-.6-.6zM238.5 182.8l-.7 .1-.3 .4 .1 1.6 .2 .2h.7M240.5 183.3a.62 .62 0 0 1 .8-.4 .62 .62 0 0 1 .2 1l-1 1.2h1.2M242.5 185l.2 .1zM243.5 185.1h1.3M243.5 183.3l.6-.5v2.3M245.2 193.4l-.6 1.8h1.3M245.5 194.7v1M247.7 193.2l-1 2.7M249.1 193.4l-.5 1.8h1.2"/>
<path d="M249.4 194.7v1"/>
</g>
<g fill="none" stroke="#000" stroke-width=".38">
<path d="M230.9 188.6l.3-.2 .5 .2 .1 .9-.9-.1-.2-.3zM231.8 189.5l-.2 .6-.7 .3M233.5 188.2l-.9 2.4M234.3 188.6v-.2h1.2l-.6 2M237.2 188.2l-1 2.4M237.9 188.8a.55 .55 0 0 1 .8-.4 .55 .55 0 0 1 .2 .9l-1 1.1h1.2M240.2 188.5l.1-.1a.85 .85 0 0 1 .7 1.3v.2a.48 .48 0 0 1-.5 .5 .48 .48 0 0 1-.5-.5v-.8zM241 188.8l-.9 1.2M242 188.8a.55 .55 0 0 1 .7-.4 .55 .55 0 0 1 .2 .9l-.9 1.1h1.1M244 188.8a.55 .55 0 0 1 .8-.4 .55 .55 0 0 1 .1 .9l-.9 1.1h1.1M247 190.4h1.2M247 188.8l.6-.4v2"/>
<path d="M249.3 188.5l.1-.1a.86 .86 0 0 1 .7 1.3v.2a.49 .49 0 0 1-.5 .5 .49 .49 0 0 1-.5-.5l-.1-.8zM250 188.8l-.8 1.2M251 189.2l.1 .1zM251 190.1l.1 .1zM252.4 188.4l-.4 1.6h1.1M252.8 189.5v.9M254 189.3h.7a.56 .56 0 0 1 .4 .6 .56 .56 0 0 1-.6 .5 .56 .56 0 0 1-.5-.6zM254.9 188.4l-.6 .3-.3 .6M257.2 189.5h.5a.55 .55 0 0 0 .6-.5 .55 .55 0 0 0-.6-.6h-.5v2M259.1 190.4v-2l.7 1.1 .7-1.1v2"/>
</g>
<path d="M189.5 29h47.7v42.4h-47.7zM190.8 84.6h8v21.2h-8z" fill="none" stroke="#000" stroke-width=".44"/>
<g fill="#000" stroke="#000" stroke-width=".2">
<path d="M98.4 25.4a1.41 1.41 0 0 1 2.2 .3 1.41 1.41 0 0 1-.8 2 1.41 1.41 0 0 1-1.8-1.3h.4a.98 .98 0 0 1 1.4-1 .98 .98 0 0 1 .3 1.7 .98 .98 0 0 1-1.6-.5l-.1-.2h-.4v-.4z" fill-rule="evenodd"/>
<path d="M106.4 25.4a1.4 1.4 0 0 1 2.2 .3 1.4 1.4 0 0 1-.9 2 1.4 1.4 0 0 1-1.7-1.3h.4a.99 .99 0 0 1 1.4-.9 .99 .99 0 0 1 .2 1.7 .99 .99 0 0 1-1.6-.6v-.2h-.4l.1-.7z" fill-rule="evenodd"/>
<path d="M162 25.4a1.4 1.4 0 0 1 2.2 .3 1.4 1.4 0 0 1-.8 2 1.4 1.4 0 0 1-1.8-1.3h.4a.99 .99 0 0 1 1.5-.9 .99 .99 0 0 1 .1 1.7 .99 .99 0 0 1-1.6-.6v-.2h-.4z" fill-rule="evenodd"/>
<path d="M172.6 25.4a1.41 1.41 0 0 1 2.2 .3 1.41 1.41 0 0 1-.9 2 1.41 1.41 0 0 1-1.7-1.3h.4a.99 .99 0 0 1 1.4-1 .99 .99 0 0 1 .2 1.7 .99 .99 0 0 1-1.6-.5v-.2h-.4z" fill-rule="evenodd"/>
<path d="M225.6 81a1.41 1.41 0 0 1 2.2 .3 1.41 1.41 0 0 1-.9 2.1 1.41 1.41 0 0 1-1.8-1.4h.5a.99 .99 0 0 1 1.3-.9 .99 .99 0 0 1 .3 1.6 .99 .99 0 0 1-1.6-.4v-.3h-.5z" fill-rule="evenodd"/>
<circle cx="99.4" cy="34.3" r=".53"/>
<circle cx="107.4" cy="37" r=".53"/>
<circle cx="163" cy="37" r=".53"/>
<circle cx="173.6" cy="34.3" r=".53"/>
<circle cx="181.5" cy="58.2" r=".53"/>
<circle cx="181.5" cy="44.9" r=".53"/>
<circle cx="181.5" cy="60.8" r=".53"/>
<circle cx="184.2" cy="66.1" r=".53"/>
<circle cx="200.1" cy="87.3" r=".53"/>
</g>
<g font-size="3.8">
<text x="28.9" y="17.8">1</text>
<text x="72.9" y="17.8">2</text>
<text x="116.8" y="17.8">3</text>
<text x="160.7" y="17.8">4</text>
<text x="204.6" y="17.8">5</text>
<text x="248.6" y="17.8">6</text>
<text x="4.8" y="42.1">A</text>
<text x="272.3" y="42.1">A</text>
<text x="4.8" y="86.8">B</text>
<text x="272.3" y="86.8">B</text>
<text x="4.7" y="131.5">C</text>
<text x="272.2" y="131.5">C</text>
<text x="4.7" y="176.2">D</text>
<text x="272.2" y="176.2">D</text>
<text x="28.9" y="200.6">1</text>
<text x="72.9" y="200.6">2</text>
<text x="116.8" y="200.6">3</text>
<text x="160.7" y="200.6">4</text>
<text x="204.6" y="200.6">5</text>
<text x="248.6" y="200.6">6</text>
</g>
<text font-size="3.7" x="230.3" y="196">Sheet:</text>
<g font-size="2.2">
<text x="54.2" y="35.1">0/RX1/T</text>
<text x="82.6" y="35.1">VIN</text>
<text x="185.8" y="33.9">4</text>
<text x="191.9" y="35.1">AVDD</text>
<text x="227.2" y="35.1">VOUTA</text>
<text x="239.6" y="33.9">1</text>
<text x="54.2" y="40.4">2</text>
<text x="54.2" y="37.8">1/TX1/T</text>
<text x="81.8" y="37.8">3.3V</text>
<text x="184.5" y="36.6">12</text>
<text x="184.5" y="41.9">14</text>
<text x="191.9" y="37.8">IOVDD</text>
<text x="226.9" y="40.4">VOUTC</text>
<text x="227" y="37.8">VOUTB</text>
<text x="239.6" y="36.6">2</text>
<text x="239.6" y="39.2">7</text>
<text x="239.6" y="41.9">8</text>
<text x="54.2" y="45.7">4/CAN-RX/PWM</text>
<text x="54.2" y="43.1">3/CAN-TX/PWM</text>
<text x="81.4" y="43.1">GND</text>
<text x="184.5" y="44.5">16</text>
<text x="185.8" y="47.2">9</text>
<text x="191.9" y="43.1">RSTSEL</text>
<text x="191.9" y="45.7">LDAC</text>
<text x="226.9" y="43.1">VOUTD</text>
<text x="239.6" y="47.2">3</text>
<text x="54.2" y="53.7">7/RX3</text>
<text x="54.2" y="51">6/PWM</text>
<text x="54.2" y="48.4">5/PWM</text>
<text x="184.5" y="52.5">13</text>
<text x="184.7" y="49.8">11</text>
<text x="191.9" y="48.4">~SYNC</text>
<text x="191.9" y="51">DIN</text>
<text x="191.9" y="53.7">~RST</text>
<text x="215.7" y="48.4">VREFH/VREFOUT</text>
<text x="54.2" y="59">9/RX2/PWM</text>
<text x="54.2" y="56.3">8/TX3</text>
<text x="79.9" y="56.3">AGND</text>
<text x="184.5" y="55.1">10</text>
<text x="185.8" y="57.8">5</text>
<text x="191.9" y="56.3">SCLK</text>
<text x="191.9" y="59">VREFL</text>
<text x="54.2" y="64.2">11/MOSI</text>
<text x="54.2" y="61.6">10/TX2/PWM</text>
<text x="184.5" y="60.4">15</text>
<text x="185.8" y="65.7">6</text>
<text x="191.9" y="61.6">~ENABLE</text>
<text x="54.2" y="66.9">12/MISO</text>
<text x="54.2" y="69.5">13/SCK/LED</text>
<text x="191.9" y="66.9">GND</text>
<text x="54.2" y="77.5">16/A2/T</text>
<text x="54.2" y="74.8">15/A1/T</text>
<text x="54.2" y="72.2">14/A1</text>
<text x="54.2" y="82.8">18/A4/T/SDA0</text>
<text x="54.2" y="80.1">17/A3/T</text>
<text x="54.2" y="88.1">20/A6/PWM</text>
<text x="54.2" y="85.4">19/A5/T/SCL0</text>
<text x="194.6" y="89.6">6</text>
<text x="194.6" y="86.9">7</text>
<text x="54.2" y="93.4">22/A8/T/PWM</text>
<text x="54.2" y="90.7">21/A7/PWM</text>
<text x="194.6" y="94.9">4</text>
<text x="194.6" y="92.2">5</text>
<text x="54.2" y="96">23/A9/T/PWM</text>
<text x="194.6" y="100.2">2</text>
<text x="194.6" y="97.5">3</text>
<text x="194.6" y="102.8">1</text>
</g>
</svg>
